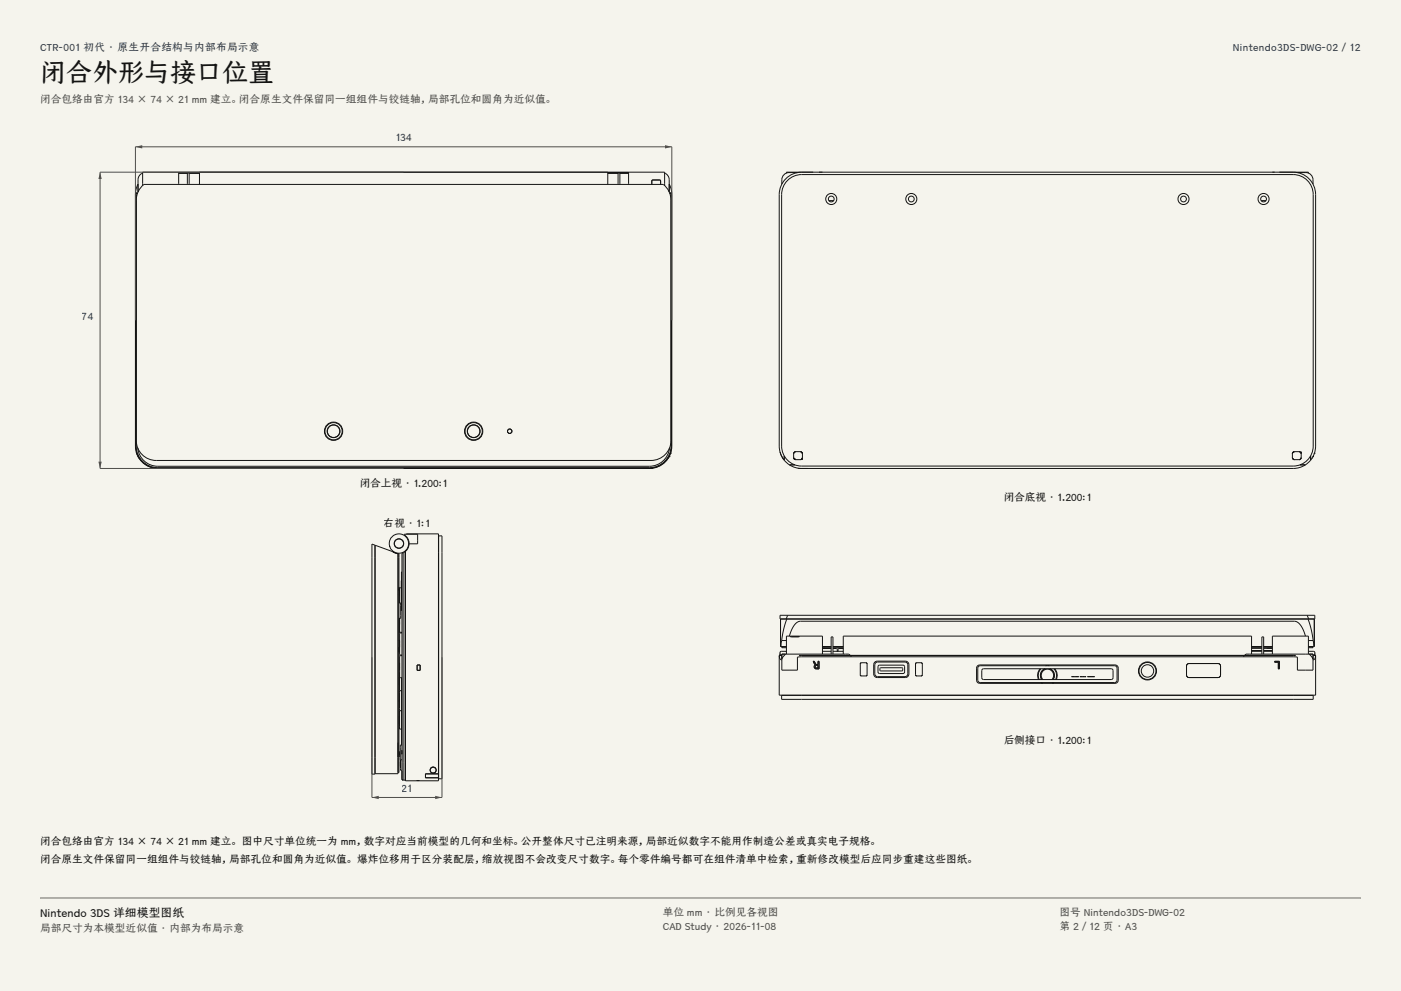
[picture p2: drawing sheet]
<svg xmlns="http://www.w3.org/2000/svg" width="420mm" height="297mm" viewBox="0 0 420 297" stroke-linecap="round" stroke-linejoin="round" font-family="sans-serif">
<g fill="#f5f4ed">
<path d="M0 0h420v297h-420z"/>
<path d="M12 12h396v275h-396z"/>
</g>
<g fill="none" stroke="#141413" stroke-width=".3">
<path d="M40.6 57.9v75.8a6.7 6.7 0 0 0 6.7 6.7l148.4-.1M40.6 57.9h.6M40.7 57.9v75.9a6.5 6.5 0 0 0 6.5 6.5h147.6a6.5 6.5 0 0 0 6.5-6.5v-75.9M40.7 57.9h.5M40.7 57.9h.1M40.8 58.4l.2 .1M40.8 60a6 6 0 0 1 2.3-4.7h155.8a6 6 0 0 1 2.3 4.7M40.9 57.9l-.1 75.8a6.5 6.5 0 0 0 6.5 6.5h147.4a6.5 6.5 0 0 0 6.5-6.5l-.1-75.8M42.5 52a2.72 2.72 0 0 0-1.1 3v2.5v-2.3l-.8 2.7M42.5 52h.3M42.8 55.6v-4h156.4v4M42.8 51.9l-.3 .1"/>
<path d="M53.6 51.6v3.7M53.6 51.7h6.2M53.6 52h2.6M56.2 55.3v-3.5h.5v3.5M56.7 52h3.1M59.8 51.6v3.7M182.2 51.6v3.7M182.2 51.7h6.2M182.2 52h3.1M185.3 55.3v-3.5h.5v3.5M185.8 52h2.6M188.4 51.6v3.7"/>
<path d="M195.7 53.9l-.3 .3v1.1M195.7 53.9h.1M195.7 53.9h2M197.7 53.9l.3 .3v1.1M197.7 53.9h.1M199.2 51.9l.3 .1M199.2 52h.3M199.5 52a2.72 2.72 0 0 1 1.1 3v2.5v-2.3l.8 2.7M200.8 57.9h.6M200.8 57.9h.5M201.2 58.4l-.2 .1M201.3 57.9h.1"/>
<path d="M201.4 57.9v75.8a6.7 6.7 0 0 1-6.7 6.7M40.8 132a6 6 0 0 0 6 6h148.4a6 6 0 0 0 6-6M40.8 135.5l1.1 2.1M41.3 134.3a6.1 6.1 0 0 0 6 5.4h147.4a6.1 6.1 0 0 0 6-5.4M200.4 137.2l-.1 .2M200.6 136.8l-.1 .2M200.6 136.8h.1M200.8 136.5l-.1 .1M200.8 136.5h.1M201 135.8v.3M201 135.8h.1"/>
<circle cx="100" cy="129.2" r="2.75"/>
<circle cx="100" cy="129.2" r="2.59"/>
<circle cx="100" cy="129.2" r="1.93"/>
<circle cx="100" cy="129.2" r="1.87"/>
<circle cx="142" cy="129.2" r="2.75"/>
<circle cx="142" cy="129.2" r="2.59"/>
<circle cx="142" cy="129.2" r="1.93"/>
<circle cx="142" cy="129.2" r="1.87"/>
<circle cx="152.8" cy="129.2" r=".66"/>
</g>
<path d="M40.6 96v-52h160.8v52" fill="none" stroke="#504e49" stroke-width=".3"/>
<g fill="#504e49">
<path d="M40.6 44l2-.5v1z"/>
<path d="M199.4 43.5l2 .5-2 .5z"/>
</g>
<path d="M121 51.6h-91v88.8h91" fill="none" stroke="#504e49" stroke-width=".3"/>
<g fill="#504e49">
<path d="M30 51.6l.5 2h-1z"/>
<path d="M29.5 138.4h1l-.5 2z"/>
</g>
<g fill="none" stroke="#141413" stroke-width=".3">
<path d="M235.8 51.9v-.3h156.4v.3M236.1 54.1a6 6 0 0 1 4.2-1.8h147.4a6 6 0 0 1 6 6v75.4a6 6 0 0 1-6 6h-147.4a6 6 0 0 1-6-6v-75.4a6 6 0 0 1 1.8-4.2zM239.1 51.7h-2.6a2.16 2.16 0 0 0-2.1 2.2v1.3M240.3 51.6a6.7 6.7 0 0 0-6.7 6.7v75.4l.3 1.9 1.2 2.3M387.7 51.6a6.7 6.7 0 0 1 6.7 6.7v75.4l-.3 1.9-1.2 2.3M388.9 51.7h2.6a2.16 2.16 0 0 1 2.1 2.2v1.3M248.5 60.1h1.4M378.1 60.1h1.4M233.8 135.5l1.1 2.1M235.1 137.9l1.6 1.4M235.1 136.6v1.3M236.7 139.3l1.7 .8 1.9 .3"/>
<path d="M236.7 139.3h1.6M237.9 137.1l.2 .5 .5 .2 1.6-.1 .4-.6M237.9 137.1v.1M237.9 137.1l.2 .5M237.9 136v1.1M238 137.3l.1 .3M238.1 137.6h.1M238.1 135.5l-.1 .2M238.2 135.5l-.3 .5M238.2 135.5h-.1M238.6 135.4h1.6l.4 .6M238.6 135.4l-.5 .2-.2 .4"/>
<path d="M238.6 135.4l-.4 .1M240.4 137.6h.1M240.4 137.5v.1M240.5 135.7l-.2-.2 .3 .5M240.5 137.3v.1M240.6 137.1v.1M240.6 137.1l-.3 .5M240.6 136v1.1M387.4 137.1l.2 .5 .5 .2M387.4 137.1l.3 .5M387.4 136v1.1M387.4 135.9v.1"/>
<path d="M387.5 137.4l.1 .2M387.5 135.7v.1M387.6 135.6v.1M387.6 135.6h.1M387.7 137.6h.1M387.7 137.6l.4 .2M387.7 135.5h.1M387.7 135.5l-.3 .5M388.1 135.4l-.5 .2-.2 .4M388.1 135.4l-.4 .1M388.1 135.4h1.3M388.1 137.8h1.3"/>
<path d="M389.4 135.4l.5 .2 .2 .4M389.4 135.4l.4 .1M389.7 139.3h1.6M389.8 135.5h.1M389.8 135.5l.3 .5M389.8 137.6l-.4 .2M389.9 135.6h.1M389.9 135.6l.1 .1M390 137.5l-.2 .1M390 135.7v.1M390 137.4h.1M390.1 135.9v.1"/>
<path d="M390.1 137.1l-.3 .5M390.1 136l-.1 1.4-.6 .4M391.3 139.3l-1.7 .8-1.9 .3-148.4-.1M392.9 137.9l-1.6 1.4M392.9 136.6v1.3M393.4 137.2l-.1 .2M393.6 136.8l-.1 .2M393.6 136.8h.1M393.8 136.5l-.1 .1M393.8 136.5h.1M394 135.8v.3M394 135.8h.1"/>
<path d="M112.4 163.4l-.9-.3v68.9h.9v-5M112.4 163.4v3.6M112.5 163.4v3.6M112.5 163.4l5.3 2M112.5 167v60M116.8 163.6l.1 .3M117.8 165.4l1.5 .5M117.8 165.4l.5 .2M118.3 165.7l1 .2M118.7 165.8h.1M119.3 165.9v66h-6.8v-4.9M119.3 178.2h.1"/>
<path d="M119.4 165.9h.2v65.7h-.2v-4.6M119.4 165.9v1.2M119.6 176.9v.1M119.6 176h.1M119.6 176.9h.1M119.6 176.8h.1M119.6 176.6h.1M119.6 176.4h.1M119.8 176.4v4.3M119.8 176.4v2.1M120.3 176.2l-.5 .2M120.4 174l-.1 8.9"/>
<path d="M120.5 171.4h-.1v11.5M120.9 165.7v68.1M120.9 165.7l-.4 .1v67.7M121.2 160.1h4v2.9h-2.6l-.3-1.5zM121.5 165.3l-.1 .1M121.5 165.3l-.6 .4M121.5 167.1h.1M121.5 160.1h.1M121.5 165.3h.1M121.5 165.2v.1M121.6 165.2l-.1 68.7v-68.6M121.6 165.2h-.1"/>
<path d="M121.9 160.1l9.6-.1v71.9M122.6 163a3 3 0 0 1-1 2.2M131.5 160.6h1v72.8h-1zM119.3 191.9h.1M119.6 180.7h.5v.6v4h-.5M119.6 194h.1M119.6 195.4h.1M119.6 194v1.4M119.8 189.6v.2M119.8 187.5v2.1M119.8 185.3v4.3M119.8 185.3v1.9"/>
<path d="M119.8 191.9v2.1M119.8 186.1h.1M119.8 187.2h.1M119.8 191.9h.1M119.8 194h.1M119.8 198.7h.1M119.8 199.7h.1M119.8 198.7v1M119.8 199.7v1.1M119.8 185.3v4l.7 .2M120.1 182.9h.4M120.3 189.5v.2"/>
<path d="M120.4 189.5v.2M120.4 196.3v.2M120.5 189.7l-.7 .2v6.2l.7 .2M120.5 196.5l-.7 .2v6.2l.7 .2M125.1 199.3h.9v1.6h-.9zM119.7 205.1v.1M119.7 203v.1M119.7 210.1v.1M119.7 209.8v.1M119.7 216.9v.1M119.7 214.8v.1M119.7 205.2h.1"/>
<path d="M119.7 203h.1M119.7 210.2h.1M119.7 209.8h.1M119.7 217h.1M119.7 214.8h.1M119.8 200.8h.1M119.8 213v5.5h.6M119.8 201.5v5.5M119.8 207v6M119.8 213h.6M119.8 201.5h.1M119.8 207h.6"/>
<path d="M120.4 203.1v20.2M119.3 222.6v4.2M119.3 226.8h.1M119.3 222.6h.1M119.6 225.3h.2v1.5h-.2M120 229.7h.1M120 228.3h.1M120 228.5h.1M120.1 229.7h.1M120.1 228.3h.1M120.1 227.7v3.2h.4M120.5 224.9h.1"/>
<path d="M120.5 226h.1M120.5 225.5h.1M120.5 225.7h.1M120.5 225.7v.3M120.5 225.5v.2M120.5 224.9v.6M120.5 233.5l.4 .3M120.5 231.1v2.4M120.5 223.3h-.5v4.4h.5M121.5 228.4v5.4h-.6M121.6 228.4v5.6h3.2M124.8 234h1"/>
<path d="M124.8 234h.1M125.8 234h.1M129.1 231.3h.1M129.1 230.3v.1M129.2 231.4v.1M129.4 230l-.2 .1M129.5 231.6h.1M129.5 230h.1M129.6 229.9h.1M129.6 231.7h.1M129.7 229.9h-.1M129.7 229.9h.1"/>
<path d="M129.8 231.7h.1M129.8 229.9h.2M129.9 231.7h.1M130 231.7h.1M130.1 229.9h.1M130.2 230h.1M130.2 231.6h.1M130.3 230h.1M130.3 231.6h.1M130.4 230.1l.1 .1M130.5 231.4l-.1 .1M130.6 230.3h.1"/>
<path d="M130.6 231.3h.1M130.6 230.4h.1M131.5 233.1v.9h-5.7M131.5 231.9h-3.9v1.2h3.9M131.5 231.9v1.2"/>
<circle cx="249.2" cy="59.6" r="1.66"/>
<circle cx="249.2" cy="59.6" r=".87"/>
<circle cx="273.2" cy="59.6" r="1.66"/>
<circle cx="273.2" cy="59.6" r=".87"/>
<circle cx="354.8" cy="59.6" r="1.66"/>
<circle cx="354.8" cy="59.6" r=".87"/>
<circle cx="378.8" cy="59.6" r="1.66"/>
<circle cx="378.8" cy="59.6" r=".87"/>
<circle cx="119.6" cy="162.9" r="2.91"/>
<circle cx="119.6" cy="162.9" r="1.42"/>
<circle cx="119.6" cy="162.9" r="1.38"/>
<circle cx="129.8" cy="230.8" r=".9"/>
<circle cx="129.9" cy="230.8" r=".9"/>
</g>
<path d="M111.5 197v42h21v-42" fill="none" stroke="#504e49" stroke-width=".3"/>
<g fill="#504e49">
<path d="M111.5 239l2-.5v1z"/>
<path d="M130.5 238.5l2 .5-2 .5z"/>
</g>
<g fill="none" stroke="#141413" stroke-width=".3">
<path d="M233.6 196.5h.1M233.6 196.5v11.8h1.6h159.2v-11.8M233.6 196.5l.3 1 .5 .3M233.6 196.5h.8M233.7 196.4h.1M233.7 196.4h.7M233.8 196.4h.1M233.8 195.8l.1 .6M233.8 195.6v.8M233.9 195.5l-.1 .1M234.1 193.8h1.7M234.3 195.2l-.5 .4"/>
<path d="M234.3 195.2h-.1M234.3 195.2h1.5M234.3 192l-.2 1.8M234.3 192h1.5M234.4 197.6v3.2h4.7v-3.9l1.2-.1h147.7l.9 .1v3.9h4.7v-3.2M234.4 196.5v1.1M234.4 196.4v1.2M234.4 196.4v.1M234.5 194.1h1.3M234.5 193.8h-.1l.1 .3M234.5 193.8h1.3M234.5 193.8v.3"/>
<path d="M235.5 196h-1.1v.4M235.5 196l-1.1 1.6M235.5 196h18a1.46 1.46 0 0 1 1.7 .8M235.7 185.5h156.6M235.8 196v-5.4h10.8v5.4M235.9 185.5h-1.9l.1 8.3M235.9 185.5l-.9 3-.7 3.5M235.9 185.5h156.2M236.1 184.4h-2.3v1.1h1.9M236.1 184.4l-.4 1.1M236.1 184.4h155.8M236.6 190.6l.2-.5a4.7 4.7 0 0 1 3.2-3.9h148a4.1 4.1 0 0 1 3 3.3l.4 1.1"/>
<path d="M237 190.6l.3 .2h2l.3-.2M239.6 196.4h148.8M239.6 196.4h.1M243.8 198.2h.3l.4 .8 .4 .2h.3v-1h.3v2.3h-.7a.63 .63 0 0 1-.7-.5 .63 .63 0 0 1 .4-.7zM244.5 199.5l.7-.1v.8l-.7-.1zM246.6 195.2h2.6M246.6 193.8h2.6M246.6 194.1h2.6M246.7 194.3h.1M247.1 194.3h.1M248.1 194.3l-1.5 .1h2.6M248.1 194.3h.1"/>
<path d="M249.2 196v-5.1h.5v5.1M249.7 194.4h1.2l.1 .8M249.7 195.2h3.1M249.7 193.8h3.1M249.7 194.1h3.1M251 195.2h.1M251.1 195.1v.1M252.8 196v-5.4h122.4v5.4M252.8 194.4h-1.5l-.1 .8M258.1 198.7l1.5-.1 .3 .2v3.4l-.1 .3-1.5 .1-.4-.2v-3.4zM262.1 198.6l.9-.5 8.7 .1 .7 .7v3.4l-.4 .6-.6 .2-8.7-.1-.6-.4-.2-.6v-2.8zM262.5 198.7l.6-.3h8.2a.84 .84 0 0 1 .9 .9v2.7a.84 .84 0 0 1-.9 .8h-8.2a.84 .84 0 0 1-.8-.8v-2.7z"/>
<path d="M263.3 199.6l.4-.3h7l.5 .5v1.6l-.5 .5h-7l-.5-.5zM274.6 198.7l1.5-.1 .4 .2v3.4l-.2 .3-1.5 .1-.3-.2v-3.4zM293 199.6l.7-.3h40.6a.96 .96 0 0 1 .9 .9v3.6a.96 .96 0 0 1-.9 1h-40.6a.96 .96 0 0 1-.9-1v-3.6zM293.3 199.7l.5-.2h40.4l.5 .2 .2 .5v3.6l-.2 .5-.5 .3h-40.4l-.5-.3-.2-.5v-3.6zM313.4 199.5h1.2M355.9 199.1l.5-.2h9.1l.4 .7-.1 3-.6 .5-9.1-.1-.4-.7v-2.7zM373.1 196.4l-.3 .4M375.2 195h3.1M375.2 194.3h3.1M375.2 195.2h3.1M375.2 193.8h3.1M375.2 194.1h3.1"/>
<path d="M378.3 196v-5.1h.5v5.1M378.8 195h2.6M378.8 194.3h2.6M378.8 195.2h2.6M378.8 193.8h2.6M378.8 194.1h2.6M381.4 196v-5.4h10.8v5.4M381.4 194.3h-1.6M382.1 198.2h1.4v2.3h-.3v-2h-1.1zM388.4 196.4h.1M391.9 184.4h2.3v1.1h-1.9M391.9 184.4l.4 1.1"/>
<path d="M392.1 185.5h1.9l-.1 8.3M392.1 185.5l.9 3 .7 3.5M392.2 195.2h1.5M392.2 192h1.5M392.2 193.8h1.7M392.2 194.1h1.3M392.2 193.8h1.3M392.5 196h1.1v.4M392.5 196h-19l-.4 .4M392.5 196l1.1 1.6M393.5 193.8h.1l-.1 .3M393.5 193.8v.3"/>
<path d="M393.6 196.5v1.1M393.6 196.4h.7M393.6 196.4v1.2M393.6 196.4l.8 .1M393.6 196.4v.1M393.7 192l.2 1.8M393.7 195.2l.5 .4M393.7 195.2h.1M394.1 196.4h.1M394.1 195.5l.1 .1M394.2 195.8l-.1 .6M394.2 195.6v.8"/>
<path d="M394.3 196.4h.1M394.4 196.5h.1M394.4 196.5l-.3 1-.5 .3M234.3 208.4h159.4v1.2h-159.4zM263.9 200.2l6.5-.1 .2 .3v.4l-.2 .3h-6.4l-.2-.3zM294.6 200.5l38.5-.1 .6 .6v2.1l-.6 .6h-38.2l-.6-.6v-2.1zM311.8 200.4l-.7 1.6 .2 1.7M312 204.6l.3 .2M312.1 200.4a2.76 2.76 0 0 0-.6 3.3M312.3 204.6l.3 .2M312.6 203.7a1.86 1.86 0 0 1 .1-2.6 1.86 1.86 0 0 1 2.6 0 1.86 1.86 0 0 1 .1 2.6M313.3 200.4a2.11 2.11 0 0 0-1 3.3"/>
<path d="M313.4 200.4a2.06 2.06 0 0 0-1 3.3M314.6 200.4a2.06 2.06 0 0 1 1 3.3M314.7 200.4a2.11 2.11 0 0 1 1 3.3M315.7 204.6l-.3 .2M315.9 200.4a2.76 2.76 0 0 1 .6 3.3M316 204.6l-.3 .2M316.2 200.4l.7 1.6-.2 1.7M321.2 202.8h2.2M321.2 202.8h.1M322.1 202.8h.1M322.5 202.8h.1M323.4 202.8h.1"/>
<path d="M323.7 202.8h1.6M323.7 202.8h.1M325.3 202.8h.3M325.3 202.8h.1M325.6 202.8h.1M326 202.8h2.2M326 202.8h.1M326.5 202.8h.1M327.1 202.8h.1M327.7 202.8h.1M328.2 202.8h.1"/>
<circle cx="344" cy="201.1" r="2.71"/>
<circle cx="344" cy="201.1" r="2.55"/>
<circle cx="344" cy="201.1" r="1.87"/>
</g>
<path d="M12 269.3h396zM12 269h396v.3h-396z" fill-rule="evenodd" fill="#504e49"/>
<text font-size="7.8" fill="#141413" x="12" y="24.7">闭合外形与接口位置</text>
<text font-size="3.5" fill="#141413" x="12" y="274.9">Nintendo 3DS 详细模型图纸</text>
<g font-size="3.2" fill="#1b365d">
<text x="12" y="15.3">CTR-001 初代 · 原生开合结构与内部布局示意</text>
<text x="369.6" y="15.3">Nintendo3DS-DWG-02 / 12</text>
<text x="118.6" y="42.4">134</text>
<text x="24.5" y="96">74</text>
<text x="120.4" y="237.4">21</text>
</g>
<g font-size="3.2" fill="#504e49">
<text x="12" y="30.9">闭合包络由官方 134 × 74 × 21 mm 建立。闭合原生文件保留同一组组件与铰链轴，局部孔位和圆角为近似值。</text>
<text x="198.7" y="274.5">单位 mm · 比例见各视图</text>
<text x="317.6" y="274.5">图号 Nintendo3DS-DWG-02</text>
<text x="12" y="279.3">局部尺寸为本模型近似值 · 内部为布局示意</text>
<text x="198.7" y="278.8">CAD Study · 2026-11-08</text>
<text x="317.6" y="278.8">第 2 / 12 页 · A3</text>
</g>
<g font-size="3.2" fill="#141413">
<text x="107.8" y="146">闭合上视 · 1.200:1</text>
<text x="300.8" y="150">闭合底视 · 1.200:1</text>
<text x="115.1" y="158">右视 · 1:1</text>
<text x="300.8" y="223">后侧接口 · 1.200:1</text>
<text x="12" y="253.3">闭合包络由官方 134 × 74 × 21 mm 建立。 图中尺寸单位统一为 mm，数字对应当前模型的几何和坐标。公开整体尺寸已注明来源，局部近似数字不能用作制造公差或真实电子规格。</text>
<text x="12" y="258.6">闭合原生文件保留同一组组件与铰链轴，局部孔位和圆角为近似值。 爆炸位移用于区分装配层，缩放视图不会改变尺寸数字。每个零件编号都可在组件清单中检索，重新修改模型后应同步重建这些图纸。</text>
</g>
</svg>
